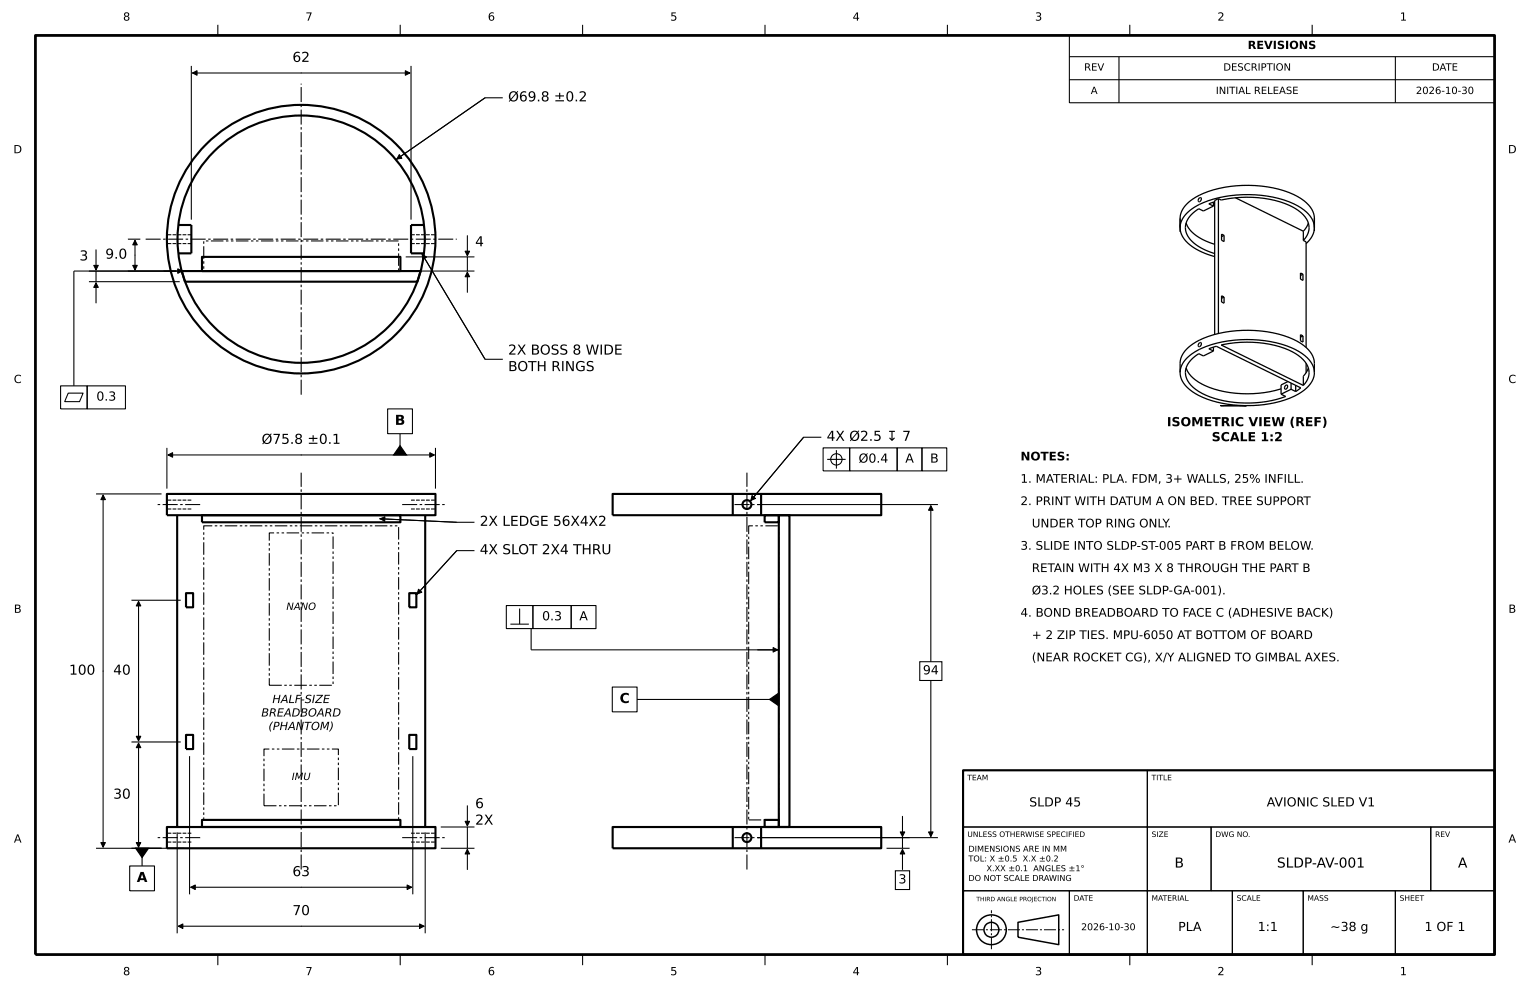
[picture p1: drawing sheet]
<svg xmlns="http://www.w3.org/2000/svg" width="432mm" height="279mm" viewBox="0 0 432 279" stroke-linecap="round" stroke-linejoin="round" font-family="sans-serif">
<g fill="none" stroke="#000" stroke-width=".6" stroke-linecap="butt">
<path d="M50.3 63.5h3.7v8h-3.7M51.3 76.5h67.4l-.9 3h-65.6zM57 72.5h56v4h-56zM119.7 63.5h-3.7v8h3.7M47.1 139.4h75.8v6h-75.8zM172.9 139.4h75.8v6h-75.8zM206.8 139.4v6M214.8 139.4v6M50 145.4v88M57 145.4h56v2h-56zM120 145.4v88M215.8 145.4h4v2h-4z"/>
<path d="M219.8 145.4h3v88h-3zM52.5 167.4h2v4h-2zM115.5 167.4h2v4h-2zM52.5 207.4h2v4h-2zM115.5 207.4h2v4h-2zM271.8 217.4h150v52h-150zM47.1 233.4h75.8v6h-75.8zM57 231.4h56v2h-56zM172.9 233.4h75.8v6h-75.8zM206.8 233.4v6M214.8 233.4v6M215.8 231.4h4v2h-4z"/>
<circle cx="85" cy="67.5" r="37.9"/>
<circle cx="85" cy="67.5" r="34.9"/>
<circle cx="210.8" cy="142.4" r="1.25"/>
<circle cx="210.8" cy="236.4" r="1.25"/>
</g>
<path d="M54 66.3h-6.9M54 68.8h-6.9M116 66.3h6.9M116 68.8h6.9M54 143.6h-6.9M54 141.1h-6.9M116 143.6h6.9M116 141.1h6.9M54 237.6h-6.9M54 235.2h-6.9M116 237.6h6.9M116 235.2h6.9" fill="none" stroke="#000" stroke-width=".3" stroke-dasharray="1.1 .4" stroke-linecap="butt"/>
<path d="M41.1 67.5h87.8M85 111.4v-87.8M56.5 142.4h-12.4M113.5 142.4h12.4M207.3 142.4h7M56.5 236.4h-12.4M113.5 236.4h12.4M207.3 236.4h7M85 245.4v-112M210.8 245.4v-112" fill="none" stroke="#000" stroke-width=".3" stroke-dasharray="4.2 .7 .7 .7" stroke-linecap="butt"/>
<path d="M57.5 76.5h55v-8.5h-55v8.5M76 193.4h18v-43h-18v43M57.5 231.4h55v-83h-55v83M74.5 227.4h21v-16h-21v16M211.3 231.4h8.5v-83h-8.5v83" fill="none" stroke="#000" stroke-width=".3" stroke-dasharray="3.5 .7 .7 .7 .7 .7" stroke-linecap="butt"/>
<g fill="none" stroke="#000" stroke-width=".3">
<path d="M54 18.6v43.4M61.5 7v3M112.9 7v3M116 18.6v43.4M164.4 7v3M215.9 7v3M267.4 7v3M301.8 10h120v19h-120zM301.8 16h120M315.8 16v13M318.9 7v3M370.3 7v3"/>
<path d="M393.8 16v13M54.3 20.6h61.4M136.9 27.6l-24.9 17.3M136.9 27.6l-25.2 17.5M136.9 27.6h5M301.8 22.5h120M25.1 79.5h25.6M27.1 79.8v5.7M27.1 70.5v5.7M27.1 76.5v3M36.1 67.5h3.5M38.1 67.8v8.4"/>
<path d="M46.3 76.5h5.1M51.8 76.5h-30.9v32.4M114.5 76.5h19.4M114.5 72.5h19.4M119 71.5l17.9 29.9M119.2 71.8l17.7 29.6M131.9 76.8v5.7M131.9 66.5v5.7M131.9 72.5v4M17.1 108.9h7.5v6.5h-7.5zM19.2 110.9h4.3l-1.1 2.5h-4.1zM24.6 108.9h10.8v6.5h-10.8z"/>
<path d="M109.4 115.4h7v7h-7zM136.9 101.4h5M27.1 139.4h18.5M29.1 139.7v99.4M47.1 126.4v11.5M47.4 128.4h75.2M112.9 122.4v6M122.9 126.4v11.5M226.8 123.4l-14.9 17.8M226.8 123.4l-15.1 18.1M226.8 123.4h5M232.3 126.4h7.5v6.5h-7.5z"/>
<path d="M233.5 129.6h5.1M236 127v5.3M239.8 126.4h13.4v6.5h-13.4zM253.2 126.4h7v6.5h-7zM260.2 126.4h7v6.5h-7zM107 146.4l21.9 1M107.3 146.4l21.6 1M128.9 155.4l-11.2 12.3M128.9 155.4l-11.4 12.5M128.9 155.4h5M128.9 147.4h5M213.8 142.4h50.9"/>
<path d="M262.7 142.7v93.4M37.1 169.4h13.9M39.1 169.7v39.4M142.9 170.9h7.5v6.5h-7.5zM144.1 176.2h5.1M146.6 171.8v4.4M149.9 177.4v6h69.6h-5.7M150.4 170.9h10.8v6.5h-10.8zM161.2 170.9h7v6.5h-7zM172.8 193.9h7v7h-7zM179.8 197.4h40M37.1 209.4h13.9"/>
<path d="M39.1 209.7v29.4M53.5 213.4v39M116.5 213.4v39M271.8 217.4h52v16h-52zM323.8 217.4h98v16h-98zM27.1 239.4h24.9M40.1 239.4v5M50 234.9v28.5M120 234.9v28.5M124.4 239.4h9.5M124.4 233.4h9.5M131.9 239.7v5.7"/>
<path d="M131.9 227.4v5.7M131.9 233.4v6M213.8 236.4h50.9M250.2 239.4h6.5M254.7 239.7v5.7M254.7 230.4v5.7M254.7 236.4v3M271.8 233.4h52v18h-52zM323.8 233.4h18v18h-18zM341.8 233.4h62v18h-62zM403.8 233.4h18v18h-18zM36.6 244.4h7v7h-7z"/>
<path d="M53.8 250.4h62.4M271.8 251.4h30v18h-30zM301.8 251.4h22v18h-22zM323.8 251.4h24v18h-24zM347.8 251.4h20v18h-20zM367.8 251.4h26v18h-26zM393.8 251.4h28v18h-28zM50.3 261.4h69.4M61.5 269.4v3M112.9 269.4v3M164.4 269.4v3M215.9 269.4v3"/>
<path d="M267.4 269.4v3M318.9 269.4v3M370.3 269.4v3"/>
<circle cx="236" cy="129.6" r="1.6"/>
</g>
<g fill="none" stroke="#000" stroke-width=".36">
<path d="M338.4 55.9l.5-.1 .1 .3-.1 .6-.5 .2-.2-.3zM342.5 58.2l-2.9 1.4-1.3-.7-1.1 .8-1.2 1.1-.8 1.1-.5 1.3-.1 1.2 .6 2.1 1.7 2 2.7 1.8 3.2 1.3M342.5 57.1v1.1M342.8 56.9l-1.6 .6 1.3 .7M343.9 56.1l.8 .4a30.9 30.9 0 0 1 20.9 2.4 6.4 6.4 0 0 1 3.8 5.6l-.4 1.7-1.2 1.7M343.9 56.1v38M343.9 56.1l-1.1 .5v37.8M348.7 55.8l19.1 9.5M333 64.3l.3-1.6 .8-1.5 1.3-1.4 1.7-1.3a23.7 23.7 0 0 1 11.9-3.5 30.6 30.6 0 0 1 18.2 3.6 6.9 6.9 0 0 1 3.8 5.7M333 64.3l.2 1.2 .5 1.2 2 2.3 3.1 1.9 4 1.5M333 61.6v2.7M334.8 62.9l.9 1.8 1.7 1.7 2.4 1.4 3 1.1"/>
<path d="M344.8 66.1l.7 .3v1.8l-.7-.4zM345.5 66.4l-.7 .4M367 77l.7 .4v1.7l-.7-.3zM367.7 77.4l-.7 .3M367.8 65.3v2.6M367.8 67.9l.8 .4v29.8M369.2 62.9l-.5 1.2-.9 1.2M371 65.2l-.1-3.6a6.9 6.9 0 0 0-3.7-5.6 32.5 32.5 0 0 0-23.2-2.8 21.7 21.7 0 0 0-6.3 2.3l-2.6 1.9-1.6 2.2-.4 1.7-.1 4.1M371 64.3l-.2 1.1-.4 1.2-1.8 2.1M371 61.6v2.7M338.4 96.8l.5-.1 .1 .3-.1 .6-.5 .2-.2-.3zM342.5 99.1l-1.3-.7 2.1-.7 23.8 11.8-1.4 1"/>
<path d="M342.5 99.1l-2.9 1.4-1.3-.7-.3 .2-2.3 2.1-1.1 2.2a4.7 4.7 0 0 0 1.5 4.4 21.1 21.1 0 0 0 13.9 5 31.8 31.8 0 0 0 12.8-1.8l-1.3-.6M342.5 98v1.1M344.7 97.4a30.9 30.9 0 0 1 20.9 2.4 6.4 6.4 0 0 1 3.8 5.6l-.4 1.7-1.2 1.7zM344.8 83.5l.7 .3v1.8l-.7-.4zM345.5 83.8l-.7 .4M367 94.5l.7 .3v1.7l-.7-.3zM367.7 94.8l-.7 .4M333 105.2l.1-3.1 .5-1.7 1.3-1.8 2.2-1.8a23.7 23.7 0 0 1 11.9-3.5 30.6 30.6 0 0 1 18.2 3.6 6.9 6.9 0 0 1 3.8 5.6v2.7M333 105.2l.3-1.5 .8-1.6 1.3-1.4 1.8-1.4a23.7 23.7 0 0 1 11.1-3.3 30.8 30.8 0 0 1 19.2 3.8 6.9 6.9 0 0 1 3.5 5.4M333 105.2a7.3 7.3 0 0 0 4.4 5.9 29.3 29.3 0 0 0 14.4 3.4h-7.3h9.1a24.6 24.6 0 0 0 15.1-4.9 5.9 5.9 0 0 0 2.3-4.4M334.8 103.9a10.1 10.1 0 0 0 6.6 5.5 32.9 32.9 0 0 0 20.1 .3M362.8 108.8l.4-.1 .2 .3-.2 .6-.4 .2-.3-.3z"/>
<path d="M363.5 107.7l-2 .9v2.7M364.4 109.9l1.3 .6M364.4 109.9l-2.9 1.4M364.4 108.1v1.8M365.7 108.8v1.7M368.6 102.5v2.7M369.2 103.9l-.5 1.1-.9 1.2v2.6"/>
</g>
<path d="M10 10h411.8v259.4h-411.8z" fill="none" stroke="#000" stroke-width=".78" stroke-linecap="butt"/>
<g fill="none" stroke="#000" stroke-width=".42">
<path d="M287.3 260.3l11.5-2.1v8.4l-11.5-2.1z"/>
<circle cx="279.8" cy="262.4" r="2.1"/>
<circle cx="279.8" cy="262.4" r="4.2"/>
</g>
<path d="M274.3 262.4h26M279.8 267.9v-11" fill="none" stroke="#000" stroke-width=".28" stroke-dasharray="3.4 .6 .6 .6" stroke-linecap="butt"/>
<g fill="#000" stroke="#000" stroke-width=".3">
<path d="M114.4 20l1.3 .6-1.3 .6zM54.3 20.6l1.3-.6v1.2zM112.7 43.6l.7 1.1-1.4 .2zM26.5 74.9h1.2l-.6 1.3zM38.1 67.8l.6 1.3h-1.2zM37.5 74.9h1.2l-.6 1.3zM50.2 75.9l1.2 .6-1.2 .6zM119.2 71.8l1.2 .8-1.1 .6zM131.9 76.8l.6 1.3h-1.2zM131.3 70.9h1.2l-.6 1.3zM27.1 79.8l.6 1.3h-1.2zM47.4 128.4l1.3-.6v1.2z"/>
<path d="M121.3 127.8l1.3 .6-1.3 .6zM29.1 139.7l.6 1.3h-1.2zM107.3 146.4l1.3-.6v1.3zM212.2 139.9l1 .8-1.3 .5zM262.7 142.7l.6 1.3h-1.2zM39.1 169.7l.6 1.3h-1.2zM118.1 166.3l1 .8-1.4 .6zM218.2 182.8l1.3 .6-1.3 .6zM39.1 209.7l.6 1.3h-1.2zM38.5 207.8h1.2l-.6 1.3zM28.5 237.8h1.2l-.6 1.3zM38.5 237.8h1.2l-.6 1.3z"/>
<path d="M131.3 231.8h1.2l-.6 1.3zM254.1 234.8h1.2l-.6 1.3zM262.1 234.8h1.2l-.6 1.3zM53.8 250.4l1.3-.6v1.2zM114.9 249.8l1.3 .6-1.3 .6zM131.9 239.7l.6 1.3h-1.2zM254.7 239.7l.6 1.3h-1.2zM50.3 261.4l1.3-.6v1.2zM118.4 260.8l1.3 .6-1.3 .6z"/>
</g>
<path d="M112.9 125.8l1.8 2.6h-3.6zM38.3 239.4h3.6l-1.8 2.6z" fill="#000" stroke="#000" stroke-width=".35"/>
<g fill="#fff" stroke="#000" stroke-width=".3">
<path d="M252.7 245.8h4v5.2h-4z"/>
<path d="M259.6 186.8h6.2v5.2h-6.2z"/>
</g>
<path d="M217.2 197.4l2.6-1.8v3.6z" fill="#000" stroke="#000" stroke-width=".35"/>
<g font-size="3.9">
<text x="82.5" y="17.5">62</text>
<text x="143.4" y="28.6">Ø69.8 ±0.2</text>
<text x="134.1" y="69.5">4</text>
<text x="22.4" y="73.5">3</text>
<text x="29.7" y="73">9.0</text>
<text x="143.4" y="100.1">2X BOSS 8 WIDE</text>
<text x="143.4" y="104.7">BOTH RINGS</text>
<text x="111.4" y="119.9">B</text>
<text x="73.8" y="125.3">Ø75.8 ±0.1</text>
<text x="233.3" y="124.4">4X Ø2.5 ↧ 7</text>
<text x="135.4" y="148.4">2X LEDGE 56X4X2</text>
<text x="135.4" y="156.4">4X SLOT 2X4 THRU</text>
<text x="19.5" y="190.4">100</text>
<text x="32" y="190.4">40</text>
<text x="174.9" y="198.4">C</text>
<text x="32" y="225.4">30</text>
<text x="134.1" y="228.1">6</text>
<text x="134.1" y="232.7">2X</text>
<text x="331.5" y="244.8">B</text>
<text x="360.4" y="244.8">SLDP-AV-001</text>
<text x="411.5" y="244.8">A</text>
<text x="38.6" y="248.9">A</text>
<text x="82.5" y="247.3">63</text>
<text x="82.5" y="258.3">70</text>
</g>
<g font-size="3.5">
<text x="27.2" y="113.1">0.3</text>
<text x="329.3" y="120.3">ISOMETRIC VIEW (REF)</text>
<text x="342" y="124.5">SCALE 1:2</text>
<text x="242.3" y="130.6">Ø0.4</text>
<text x="255.5" y="130.6">A</text>
<text x="262.5" y="130.6">B</text>
<text x="153" y="175.1">0.3</text>
<text x="163.5" y="175.1">A</text>
<text x="260.5" y="190.3">94</text>
<text x="290.5" y="227.6">SLDP 45</text>
<text x="357.5" y="227.6">AVIONIC SLED V1</text>
<text x="253.6" y="249.3">3</text>
<text x="332.5" y="262.8">PLA</text>
<text x="355" y="262.8">1:1</text>
<text x="375.4" y="262.8">~38 g</text>
<text x="402" y="262.8">1 OF 1</text>
</g>
<g font-size="3.4">
<text x="288" y="129.9">NOTES:</text>
<text x="288" y="136.2">1. MATERIAL: PLA. FDM, 3+ WALLS, 25% INFILL.</text>
<text x="288" y="142.5">2. PRINT WITH DATUM A ON BED. TREE SUPPORT</text>
<text x="291.2" y="148.8">UNDER TOP RING ONLY.</text>
<text x="288" y="155.1">3. SLIDE INTO SLDP-ST-005 PART B FROM BELOW.</text>
<text x="291.2" y="161.4">RETAIN WITH 4X M3 X 8 THROUGH THE PART B</text>
<text x="291.2" y="167.8">Ø3.2 HOLES (SEE SLDP-GA-001).</text>
<text x="288" y="174">4. BOND BREADBOARD TO FACE C (ADHESIVE BACK)</text>
<text x="291.2" y="180.3">+ 2 ZIP TIES. MPU-6050 AT BOTTOM OF BOARD</text>
<text x="291.2" y="186.6">(NEAR ROCKET CG), X/Y ALIGNED TO GIMBAL AXES.</text>
</g>
<g font-size="3.2">
<text x="34.7" y="5.8">8</text>
<text x="86.2" y="5.8">7</text>
<text x="137.7" y="5.8">6</text>
<text x="189.2" y="5.8">5</text>
<text x="240.6" y="5.8">4</text>
<text x="292.1" y="5.8">3</text>
<text x="343.6" y="5.8">2</text>
<text x="395.1" y="5.8">1</text>
<text x="352.1" y="13.8">REVISIONS</text>
<text x="3.8" y="43.2">D</text>
<text x="425.6" y="43.2">D</text>
<text x="3.9" y="108.1">C</text>
<text x="425.7" y="108.1">C</text>
<text x="3.9" y="172.9">B</text>
<text x="425.7" y="172.9">B</text>
<text x="73.7" y="202.2">BREADBOARD</text>
<text x="76.9" y="198.4">HALF-SIZE</text>
<text x="75.7" y="206">(PHANTOM)</text>
<text x="3.9" y="237.8">A</text>
<text x="425.7" y="237.8">A</text>
<text x="34.7" y="275.2">8</text>
<text x="86.2" y="275.2">7</text>
<text x="137.7" y="275.2">6</text>
<text x="189.2" y="275.2">5</text>
<text x="240.6" y="275.2">4</text>
<text x="292.1" y="275.2">3</text>
<text x="343.6" y="275.2">2</text>
<text x="395.1" y="275.2">1</text>
</g>
<g font-size="2.8">
<text x="306" y="19.9">REV</text>
<text x="345.2" y="19.9">DESCRIPTION</text>
<text x="404.1" y="19.9">DATE</text>
<text x="307.8" y="26.5">A</text>
<text x="343.1" y="26.5">INITIAL RELEASE</text>
<text x="399.6" y="26.5">2026-10-30</text>
<text x="80.8" y="172.1">NANO</text>
<text x="82.3" y="220.1">IMU</text>
</g>
<text font-size="2.6" x="305.1" y="262.5">2026-10-30</text>
<g font-size="2.3">
<text x="273.3" y="240.4">DIMENSIONS ARE IN MM</text>
<text x="273.3" y="243.1">TOL: X ±0.5 X.X ±0.2</text>
<text x="278.4" y="245.9">X.XX ±0.1 ANGLES ±1°</text>
<text x="273.3" y="248.6">DO NOT SCALE DRAWING</text>
</g>
<g font-size="2.1">
<text x="273" y="220.2">TEAM</text>
<text x="325" y="220.2">TITLE</text>
<text x="273" y="236.2">UNLESS OTHERWISE SPECIFIED</text>
<text x="325" y="236.2">SIZE</text>
<text x="343" y="236.2">DWG NO.</text>
<text x="405" y="236.2">REV</text>
<text x="303" y="254.2">DATE</text>
<text x="325" y="254.2">MATERIAL</text>
<text x="349" y="254.2">SCALE</text>
<text x="369" y="254.2">MASS</text>
<text x="395" y="254.2">SHEET</text>
</g>
<text font-size="1.7" x="275.5" y="254.3">THIRD ANGLE PROJECTION</text>
</svg>
